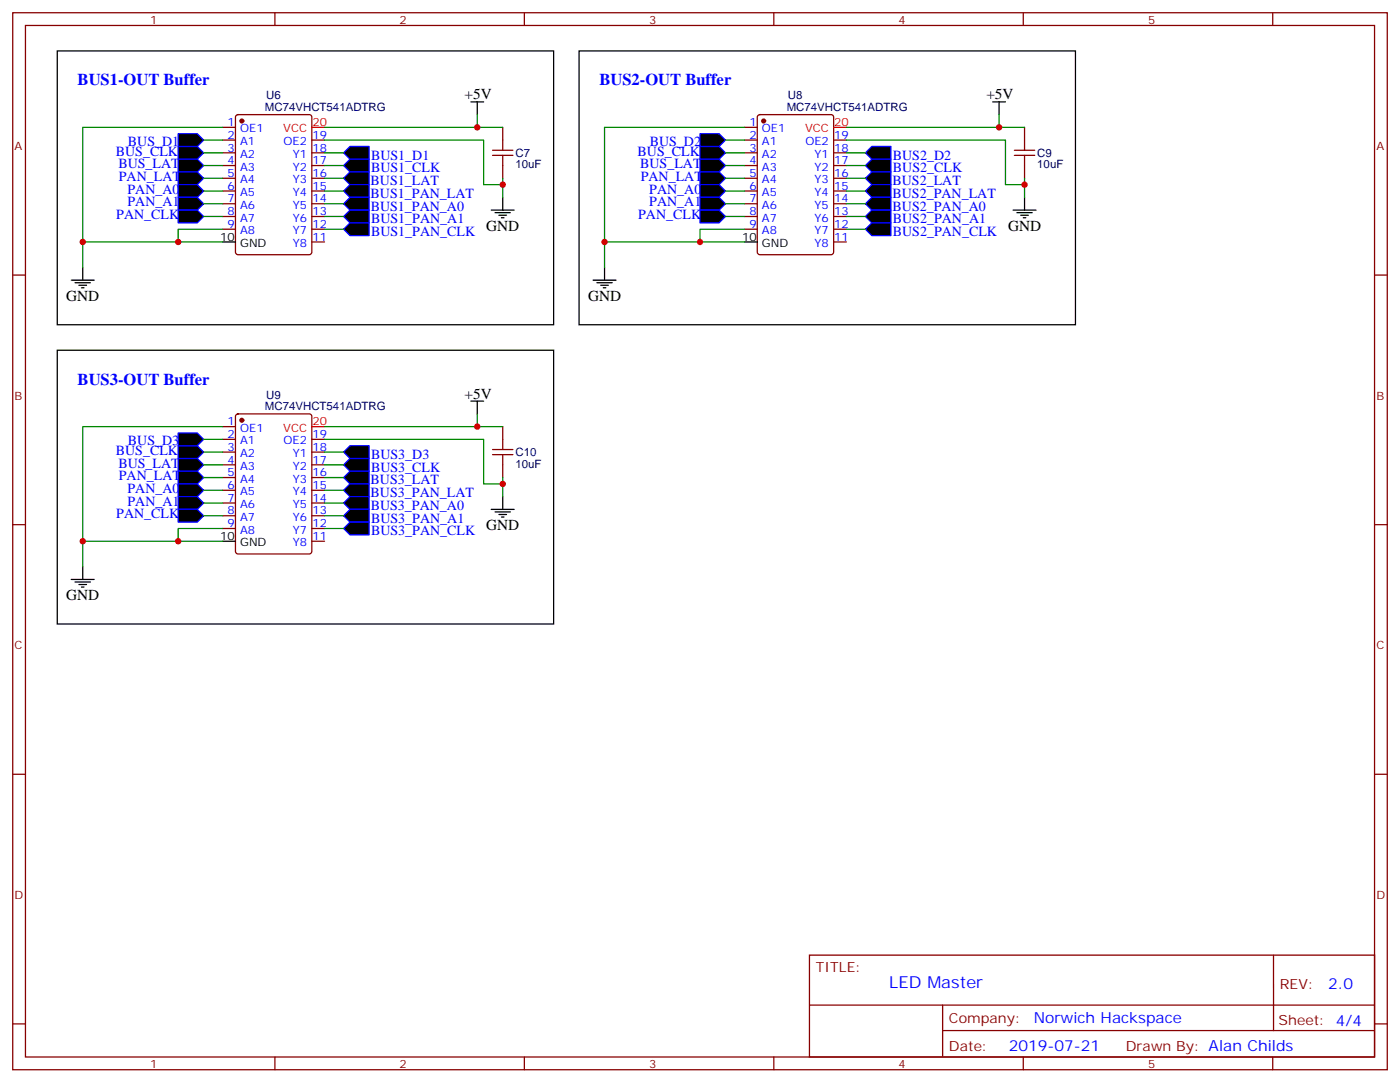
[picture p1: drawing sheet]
<svg xmlns="http://www.w3.org/2000/svg" width="388mm" height="300mm" viewBox="0 0 388 300" stroke-linecap="round" stroke-linejoin="round" font-family="sans-serif">
<path d="M15.9 14.1h137.6v75.9h-137.6zM160.5 14.1h137.6v75.9h-137.6zM61.7 67h3.6M206.4 67h3.5M15.9 97h137.6v75.9h-137.6zM61.7 149.9h3.6" fill="none" stroke="#000" stroke-width=".35"/>
<g fill="none" stroke="#870000" stroke-width=".35">
<path d="M3.5 3.5h381v292.8h-381zM7.1 7.1h373.9v285.7h-373.9zM76.2 3.5v3.6M145.3 3.5v3.6M214.5 3.5v3.6M283.6 3.5v3.6M352.8 3.5v3.6M61.7 35.3h3.6M61.7 38.8h3.6M65.5 32l.5-.2h19.7l.7 .4v37.7l-.4 .6-20 .1-.7-.5v-37.6zM86.4 38.8h3.6M139.3 35.3v6.3"/>
<path d="M206.4 35.3h3.5M206.4 38.8h3.5M210.1 32l.5-.2h19.8l.6 .4 .1 37.7-.5 .6-20 .1-.6-.5-.1-37.6zM231.1 38.8h3.5M284 35.3v6.3M61.7 42.3h3.6M61.7 45.9h3.6M61.7 49.4h3.6M61.7 52.9h3.6M61.7 56.4h3.6M61.7 60h3.6M86.4 42.3h3.6"/>
<path d="M86.4 45.9h3.6M86.4 49.4h3.6M86.4 52.9h3.6M86.4 56.4h3.6M86.4 60h3.6M136.5 43h5.7M136.5 41.6h5.7M139.3 43v6.4M206.4 42.3h3.5M206.4 45.9h3.5M206.4 49.4h3.5M206.4 52.9h3.5"/>
<path d="M206.4 56.4h3.5M206.4 60h3.5M231.1 42.3h3.5M231.1 45.9h3.5M231.1 49.4h3.5M231.1 52.9h3.5M231.1 56.4h3.5M231.1 60h3.5M281.2 43h5.6M281.2 41.6h5.6M284 43v6.4M3.5 76.2h3.6"/>
<path d="M61.7 63.5h3.6M86.4 63.5h3.6M86.4 67h3.6M206.4 63.5h3.5M231.1 63.5h3.5M231.1 67h3.5M381 76.2h3.5M61.7 118.2h3.6M65.5 114.9l.5-.2h19.7l.7 .4v37.7l-.4 .6-20 .1-.7-.5v-37.6zM139.3 118.2v6.3M61.7 121.7h3.6M61.7 125.2h3.6"/>
<path d="M61.7 128.8h3.6M61.7 132.3h3.6M61.7 135.8h3.6M61.7 139.3h3.6M86.4 121.7h3.6M86.4 125.2h3.6M86.4 128.8h3.6M86.4 132.3h3.6M86.4 135.8h3.6M86.4 139.3h3.6M136.5 125.9h5.7M136.5 124.5h5.7"/>
<path d="M139.3 125.9v6.4M3.5 145.3h3.6M61.7 142.9h3.6M61.7 146.4h3.6M86.4 142.9h3.6M86.4 146.4h3.6M86.4 149.9h3.6M381 145.3h3.5M3.5 214.5h3.6M381 214.5h3.5M224.4 264.6h156.6v28.2h-156.6zM224.4 278.4h156.5"/>
<path d="M261.3 278.4v14.1M353 264.6v20.9M3.5 283.6h3.6M76.2 292.8v3.5M145.3 292.8v3.5M214.5 292.8v3.5M261.3 285.5h119.6M283.6 292.8v3.5M352.8 292.8v3.5M381 283.6h3.5"/>
</g>
<g fill="#870000" stroke="#870000" stroke-width=".35">
<circle cx="67" cy="33.5" r=".53"/>
<circle cx="211.7" cy="33.5" r=".53"/>
<circle cx="67" cy="116.4" r=".53"/>
</g>
<path d="M86.4 35.3h3.6M231.1 35.3h3.5M86.4 118.2h3.6" fill="none" stroke="#f00" stroke-width=".35"/>
<g fill="#000" stroke="#000" stroke-width=".35">
<path d="M130.5 28.2h3.6zM132.3 28.2v3.6zM275.2 28.2h3.5zM276.9 28.2v3.6zM136.2 58.2h6.3zM137.2 58.9h4.3zM138.3 59.6h2.1zM139.3 54.7v3.5zM280.8 58.2h6.4zM281.9 58.9h4.2zM282.9 59.6h2.1zM284 54.7v3.5z"/>
<path d="M19.8 77.6h6.3zM20.8 78.3h4.2zM21.9 79h2.1zM22.6 79.7h.7zM22.9 74.1v3.5zM139 60.3h.7zM164.4 77.6h6.3zM165.5 78.3h4.2zM166.5 79h2.1zM167.2 79.7h.7zM167.6 74.1v3.5zM283.6 60.3h.7z"/>
<path d="M130.5 111.1h3.6zM132.3 111.1v3.6zM136.2 141.1h6.3zM137.2 141.8h4.3zM138.3 142.5h2.1zM139 143.2h.7zM139.3 137.6v3.5zM19.8 160.5h6.3zM20.8 161.2h4.2zM21.9 161.9h2.1zM22.6 162.6h.7zM22.9 157v3.5z"/>
</g>
<g fill="#000" stroke="#00f" stroke-width=".35">
<path d="M49.4 37h5.3l1.7 1.8-1.7 1.8h-5.3zM194 37h5.3l1.8 1.8-1.8 1.8h-5.3zM49.4 40.6h5.3l1.7 1.7-1.7 1.8h-5.3zM49.4 44.1h5.3l1.7 1.8-1.7 1.7h-5.3zM49.4 47.6h5.3l1.7 1.8-1.7 1.8h-5.3zM49.4 51.2h5.3l1.7 1.7-1.7 1.8h-5.3zM49.4 54.7h5.3l1.7 1.7-1.7 1.8h-5.3zM49.4 58.2h5.3l1.7 1.8-1.7 1.7h-5.3zM95.2 45.9l1.8-1.8h5.3v3.5h-5.3zM97 47.6h5.3v3.6h-5.3l-1.8-1.8zM97 40.6h5.3v3.5h-5.3l-1.8-1.8zM97 51.2h5.3v3.5h-5.3l-1.8-1.8z"/>
<path d="M97 54.7h5.3v3.5h-5.3l-1.8-1.8zM97 58.2h5.3v3.5h-5.3l-1.8-1.7zM194 40.6h5.3l1.8 1.7-1.8 1.8h-5.3zM194 44.1h5.3l1.8 1.8-1.8 1.7h-5.3zM194 47.6h5.3l1.8 1.8-1.8 1.8h-5.3zM194 51.2h5.3l1.8 1.7-1.8 1.8h-5.3zM194 54.7h5.3l1.8 1.7-1.8 1.8h-5.3zM194 58.2h5.3l1.8 1.8-1.8 1.7h-5.3zM241.7 44.1h5.2v3.5h-5.2l-1.8-1.7zM241.7 47.6h5.2v3.6h-5.2l-1.8-1.8zM241.7 40.6h5.2v3.5h-5.2l-1.8-1.8zM241.7 51.2h5.2v3.5h-5.2l-1.8-1.8z"/>
<path d="M241.7 54.7h5.2v3.5h-5.2l-1.8-1.8zM241.7 58.2h5.2v3.5h-5.2l-1.8-1.7zM97 61.7h5.3v3.6h-5.3l-1.8-1.8zM241.7 61.7h5.2v3.6h-5.2l-1.8-1.8zM49.4 123.5h5.3l1.7 1.7-1.7 1.8h-5.3zM49.4 127h5.3l1.7 1.8-1.7 1.7h-5.3zM49.4 119.9h5.3l1.7 1.8-1.7 1.8h-5.3zM49.4 130.5h5.3l1.7 1.8-1.7 1.8h-5.3zM49.4 134.1h5.3l1.7 1.7-1.7 1.8h-5.3zM49.4 137.6h5.3l1.7 1.7-1.7 1.8h-5.3zM95.2 128.8l1.8-1.8h5.3v3.5h-5.3zM97 130.5h5.3v3.6h-5.3l-1.8-1.8z"/>
<path d="M95.2 125.2l1.8-1.7h5.3v3.5h-5.3zM97 134.1h5.3v3.5h-5.3l-1.8-1.8zM97 137.6h5.3v3.5h-5.3l-1.8-1.8zM49.4 141.1h5.3l1.7 1.8-1.7 1.7h-5.3zM97 141.1h5.3v3.5h-5.3l-1.8-1.7zM97 144.6h5.3v3.6h-5.3l-1.8-1.8z"/>
</g>
<g fill="none" stroke="#008700" stroke-width=".35">
<path d="M56.4 38.8h5.3M61.7 35.3h-38.8v31.7M90 38.8h44.1v12.4h5.2M90 35.3h49.3M132.3 31.8v3.5M201.1 38.8h5.3M206.4 35.3h-38.8v31.7M234.6 38.8h44.1v12.4h5.3M234.6 35.3h49.4M276.9 31.8v3.5M56.4 42.3h5.3M56.4 45.9h5.3"/>
<path d="M56.4 49.4h5.3M56.4 52.9h5.3M56.4 56.4h5.3M56.4 60h5.3M90 42.3h5.2M90 45.9h5.2M90 49.4h5.2M90 52.9h5.2M90 56.4h5.2M90 60h5.2M139.3 49.4v5.3M201.1 42.3h5.3"/>
<path d="M201.1 45.9h5.3M201.1 49.4h5.3M201.1 52.9h5.3M201.1 56.4h5.3M201.1 60h5.3M234.6 42.3h5.3M234.6 45.9h5.3M234.6 49.4h5.3M234.6 52.9h5.3M234.6 56.4h5.3M234.6 60h5.3M284 49.4v5.3"/>
<path d="M61.7 67h-38.8v7.1M61.7 63.5h-12.3v3.5M90 63.5h5.2M206.4 67h-38.8v7.1M206.4 63.5h-12.4v3.5M234.6 63.5h5.3M61.7 118.2h-38.8v31.7M90 118.2h49.3M132.3 114.7v3.5M56.4 121.7h5.3M56.4 125.2h5.3M56.4 128.8h5.3"/>
<path d="M56.4 132.3h5.3M56.4 135.8h5.3M56.4 139.3h5.3M90 121.7h44.1v12.4h5.2M90 125.2h5.2M90 128.8h5.2M90 132.3h5.2M90 135.8h5.2M90 139.3h5.2M139.3 132.3v5.3M56.4 142.9h5.3M61.7 149.9h-38.8v7.1"/>
<path d="M61.7 146.4h-12.3v3.5M90 142.9h5.2M90 146.4h5.2"/>
</g>
<g fill="#c00">
<circle cx="284" cy="51.2" r=".88"/>
<circle cx="194" cy="67" r=".88"/>
<circle cx="276.9" cy="35.3" r=".88"/>
<circle cx="167.6" cy="67" r=".88"/>
<circle cx="139.3" cy="51.2" r=".88"/>
<circle cx="49.4" cy="67" r=".88"/>
<circle cx="132.3" cy="35.3" r=".88"/>
<circle cx="22.9" cy="67" r=".88"/>
<circle cx="22.9" cy="149.9" r=".88"/>
<circle cx="132.3" cy="118.2" r=".88"/>
<circle cx="49.4" cy="149.9" r=".88"/>
<circle cx="139.3" cy="134.1" r=".88"/>
</g>
<g font-size="4.6" fill="#00f">
<text x="21.5" y="23.6">BUS1-OUT Buffer</text>
<text x="166.2" y="23.6">BUS2-OUT Buffer</text>
<text x="21.5" y="106.5">BUS3-OUT Buffer</text>
<text x="246.5" y="273.6">LED Master</text>
</g>
<g font-size="4.2">
<text x="128.8" y="27.5">+5V</text>
<text x="273.4" y="27.5">+5V</text>
<text x="134.8" y="63.9">GND</text>
<text x="279.4" y="63.9">GND</text>
<text x="18.3" y="83.3">GND</text>
<text x="163" y="83.3">GND</text>
<text x="128.8" y="110.4">+5V</text>
<text x="134.8" y="146.8">GND</text>
<text x="18.3" y="166.2">GND</text>
</g>
<g font-size="4.2" fill="#00f">
<text x="368.2" y="273.8">2.0</text>
<text x="286.5" y="283.4">Norwich Hackspace</text>
<text x="279.6" y="291.2">2019-07-21</text>
</g>
<g font-size="3.9" fill="#00f">
<text x="35.5" y="40.4">BUS_D1</text>
<text x="180.1" y="40.4">BUS_D2</text>
<text x="32.1" y="43.1">BUS_CLK</text>
<text x="32.8" y="46.6">BUS_LAT</text>
<text x="102.8" y="44.2">BUS1_D1</text>
<text x="102.9" y="47.7">BUS1_CLK</text>
<text x="176.7" y="43.1">BUS_CLK</text>
<text x="177.4" y="46.6">BUS_LAT</text>
<text x="247.5" y="44.2">BUS2_D2</text>
<text x="247.5" y="47.7">BUS2_CLK</text>
<text x="32.9" y="50.1">PAN_LAT</text>
<text x="35.3" y="53.7">PAN_A0</text>
<text x="102.7" y="51.2">BUS1_LAT</text>
<text x="177.6" y="50.1">PAN_LAT</text>
<text x="180" y="53.7">PAN_A0</text>
<text x="247.4" y="51.2">BUS2_LAT</text>
<text x="35.3" y="57.2">PAN_A1</text>
<text x="102.7" y="54.8">BUS1_PAN_LAT</text>
<text x="102.8" y="58.3">BUS1_PAN_A0</text>
<text x="180" y="57.2">PAN_A1</text>
<text x="247.4" y="54.8">BUS2_PAN_LAT</text>
<text x="247.4" y="58.3">BUS2_PAN_A0</text>
<text x="32.2" y="60.7">PAN_CLK</text>
<text x="102.8" y="61.8">BUS1_PAN_A1</text>
<text x="102.8" y="65.4">BUS1_PAN_CLK</text>
<text x="176.9" y="60.7">PAN_CLK</text>
<text x="247.5" y="61.8">BUS2_PAN_A1</text>
<text x="247.5" y="65.4">BUS2_PAN_CLK</text>
<text x="32.1" y="126">BUS_CLK</text>
<text x="35.5" y="123.3">BUS_D3</text>
<text x="32.8" y="129.5">BUS_LAT</text>
<text x="102.8" y="127.1">BUS3_D3</text>
<text x="102.9" y="130.6">BUS3_CLK</text>
<text x="32.9" y="133">PAN_LAT</text>
<text x="35.3" y="136.6">PAN_A0</text>
<text x="102.7" y="134.2">BUS3_LAT</text>
<text x="102.7" y="137.7">BUS3_PAN_LAT</text>
<text x="32.2" y="143.6">PAN_CLK</text>
<text x="35.3" y="140.1">PAN_A1</text>
<text x="102.8" y="141.2">BUS3_PAN_A0</text>
<text x="102.8" y="144.7">BUS3_PAN_A1</text>
<text x="102.8" y="148.3">BUS3_PAN_CLK</text>
</g>
<g font-size="3.9" fill="#800">
<text x="226.1" y="269.2">TITLE:</text>
<text x="354.8" y="273.8">REV:</text>
<text x="263" y="283.4">Company:</text>
<text x="354.4" y="284">Sheet: 4/4</text>
<text x="263" y="291">Date:</text>
<text x="312.1" y="291.1">Drawn By: Alan Childs</text>
</g>
<g font-size="3.2" fill="#800">
<text x="41.6" y="6.5">1</text>
<text x="110.8" y="6.5">2</text>
<text x="179.9" y="6.5">3</text>
<text x="249.1" y="6.5">4</text>
<text x="318.2" y="6.5">5</text>
<text x="4.1" y="41.6">A</text>
<text x="381.5" y="41.6">A</text>
<text x="4.1" y="110.8">B</text>
<text x="381.5" y="110.8">B</text>
<text x="4.1" y="179.9">C</text>
<text x="381.5" y="179.9">C</text>
<text x="4.1" y="249.1">D</text>
<text x="381.5" y="249.1">D</text>
<text x="41.6" y="295.8">1</text>
<text x="110.8" y="295.8">2</text>
<text x="179.9" y="295.8">3</text>
<text x="249.1" y="295.8">4</text>
<text x="318.2" y="295.8">5</text>
</g>
<g font-size="3.2" fill="#000080">
<text x="73.8" y="27.5">U6</text>
<text x="218.4" y="27.5">U8</text>
<text x="73.4" y="30.7">MC74VHCT541ADTRG</text>
<text x="218.1" y="30.7">MC74VHCT541ADTRG</text>
<text x="142.9" y="46.7">10uF</text>
<text x="142.9" y="43.5">C7</text>
<text x="287.5" y="46.7">10uF</text>
<text x="287.5" y="43.5">C9</text>
<text x="73.4" y="113.6">MC74VHCT541ADTRG</text>
<text x="73.8" y="110.4">U9</text>
<text x="142.9" y="129.6">10uF</text>
<text x="142.9" y="126.4">C10</text>
</g>
<g font-size="3.2" fill="#00f">
<text x="63.1" y="34.9">1</text>
<text x="207.7" y="34.9">1</text>
<text x="63.1" y="38.5">2</text>
<text x="63.1" y="42">3</text>
<text x="66.6" y="36.7">OE1</text>
<text x="66.6" y="40.2">A1</text>
<text x="78.6" y="40.2">OE2</text>
<text x="86.6" y="42">18</text>
<text x="86.6" y="38.5">19</text>
<text x="207.7" y="38.5">2</text>
<text x="207.7" y="42">3</text>
<text x="211.2" y="36.7">OE1</text>
<text x="211.2" y="40.2">A1</text>
<text x="223.2" y="40.2">OE2</text>
<text x="231.2" y="42">18</text>
<text x="231.2" y="38.5">19</text>
<text x="63.1" y="45.5">4</text>
<text x="66.6" y="43.7">A2</text>
<text x="66.6" y="47.3">A3</text>
<text x="81.2" y="47.3">Y2</text>
<text x="81.2" y="43.7">Y1</text>
<text x="86.6" y="45.5">17</text>
<text x="207.7" y="45.5">4</text>
<text x="211.2" y="43.7">A2</text>
<text x="211.2" y="47.3">A3</text>
<text x="225.8" y="47.3">Y2</text>
<text x="225.8" y="43.7">Y1</text>
<text x="231.2" y="45.5">17</text>
<text x="63.1" y="49">5</text>
<text x="63.1" y="52.6">6</text>
<text x="66.6" y="50.8">A4</text>
<text x="81.2" y="50.8">Y3</text>
<text x="86.6" y="52.6">15</text>
<text x="86.6" y="49">16</text>
<text x="207.7" y="49">5</text>
<text x="207.7" y="52.6">6</text>
<text x="211.2" y="50.8">A4</text>
<text x="225.8" y="50.8">Y3</text>
<text x="231.2" y="52.6">15</text>
<text x="231.2" y="49">16</text>
<text x="63.1" y="56.1">7</text>
<text x="63.1" y="59.6">8</text>
<text x="66.6" y="54.3">A5</text>
<text x="66.6" y="57.9">A6</text>
<text x="81.2" y="57.9">Y5</text>
<text x="81.2" y="54.3">Y4</text>
<text x="86.6" y="59.6">13</text>
<text x="86.6" y="56.1">14</text>
<text x="207.7" y="56.1">7</text>
<text x="207.7" y="59.6">8</text>
<text x="211.2" y="54.3">A5</text>
<text x="211.2" y="57.9">A6</text>
<text x="225.8" y="57.9">Y5</text>
<text x="225.8" y="54.3">Y4</text>
<text x="231.2" y="59.6">13</text>
<text x="231.2" y="56.1">14</text>
<text x="63.1" y="63.1">9</text>
<text x="66.6" y="61.4">A7</text>
<text x="66.6" y="64.9">A8</text>
<text x="81.2" y="64.9">Y7</text>
<text x="81.2" y="61.4">Y6</text>
<text x="86.6" y="63.1">12</text>
<text x="207.7" y="63.1">9</text>
<text x="211.2" y="61.4">A7</text>
<text x="211.2" y="64.9">A8</text>
<text x="225.8" y="64.9">Y7</text>
<text x="225.8" y="61.4">Y6</text>
<text x="231.2" y="63.1">12</text>
<text x="81.2" y="68.4">Y8</text>
<text x="86.6" y="66.7">11</text>
<text x="225.8" y="68.4">Y8</text>
<text x="231.2" y="66.7">11</text>
<text x="63.1" y="117.8">1</text>
<text x="66.6" y="119.6">OE1</text>
<text x="63.1" y="121.4">2</text>
<text x="63.1" y="124.9">3</text>
<text x="66.6" y="123.1">A1</text>
<text x="78.6" y="123.1">OE2</text>
<text x="86.6" y="124.9">18</text>
<text x="86.6" y="121.4">19</text>
<text x="63.1" y="128.4">4</text>
<text x="63.1" y="131.9">5</text>
<text x="66.6" y="126.6">A2</text>
<text x="66.6" y="130.2">A3</text>
<text x="81.2" y="130.2">Y2</text>
<text x="81.2" y="126.6">Y1</text>
<text x="86.6" y="131.9">16</text>
<text x="86.6" y="128.4">17</text>
<text x="63.1" y="135.5">6</text>
<text x="66.6" y="133.7">A4</text>
<text x="66.6" y="137.2">A5</text>
<text x="81.2" y="137.2">Y4</text>
<text x="81.2" y="133.7">Y3</text>
<text x="86.6" y="135.5">15</text>
<text x="63.1" y="139">7</text>
<text x="63.1" y="142.5">8</text>
<text x="66.6" y="140.8">A6</text>
<text x="81.2" y="140.8">Y5</text>
<text x="86.6" y="142.5">13</text>
<text x="86.6" y="139">14</text>
<text x="63.1" y="146.1">9</text>
<text x="66.6" y="144.3">A7</text>
<text x="66.6" y="147.8">A8</text>
<text x="81.2" y="147.8">Y7</text>
<text x="81.2" y="144.3">Y6</text>
<text x="86.6" y="149.6">11</text>
<text x="86.6" y="146.1">12</text>
<text x="81.2" y="151.3">Y8</text>
</g>
<g font-size="3.2" fill="#f00">
<text x="86.6" y="34.9">20</text>
<text x="231.2" y="34.9">20</text>
<text x="78.5" y="36.7">VCC</text>
<text x="223.2" y="36.7">VCC</text>
<text x="78.5" y="119.6">VCC</text>
<text x="86.6" y="117.8">20</text>
</g>
<g font-size="3.2">
<text x="61.1" y="66.7">10</text>
<text x="66.6" y="68.4">GND</text>
<text x="205.7" y="66.7">10</text>
<text x="211.2" y="68.4">GND</text>
<text x="61.1" y="149.6">10</text>
<text x="66.6" y="151.3">GND</text>
</g>
</svg>
